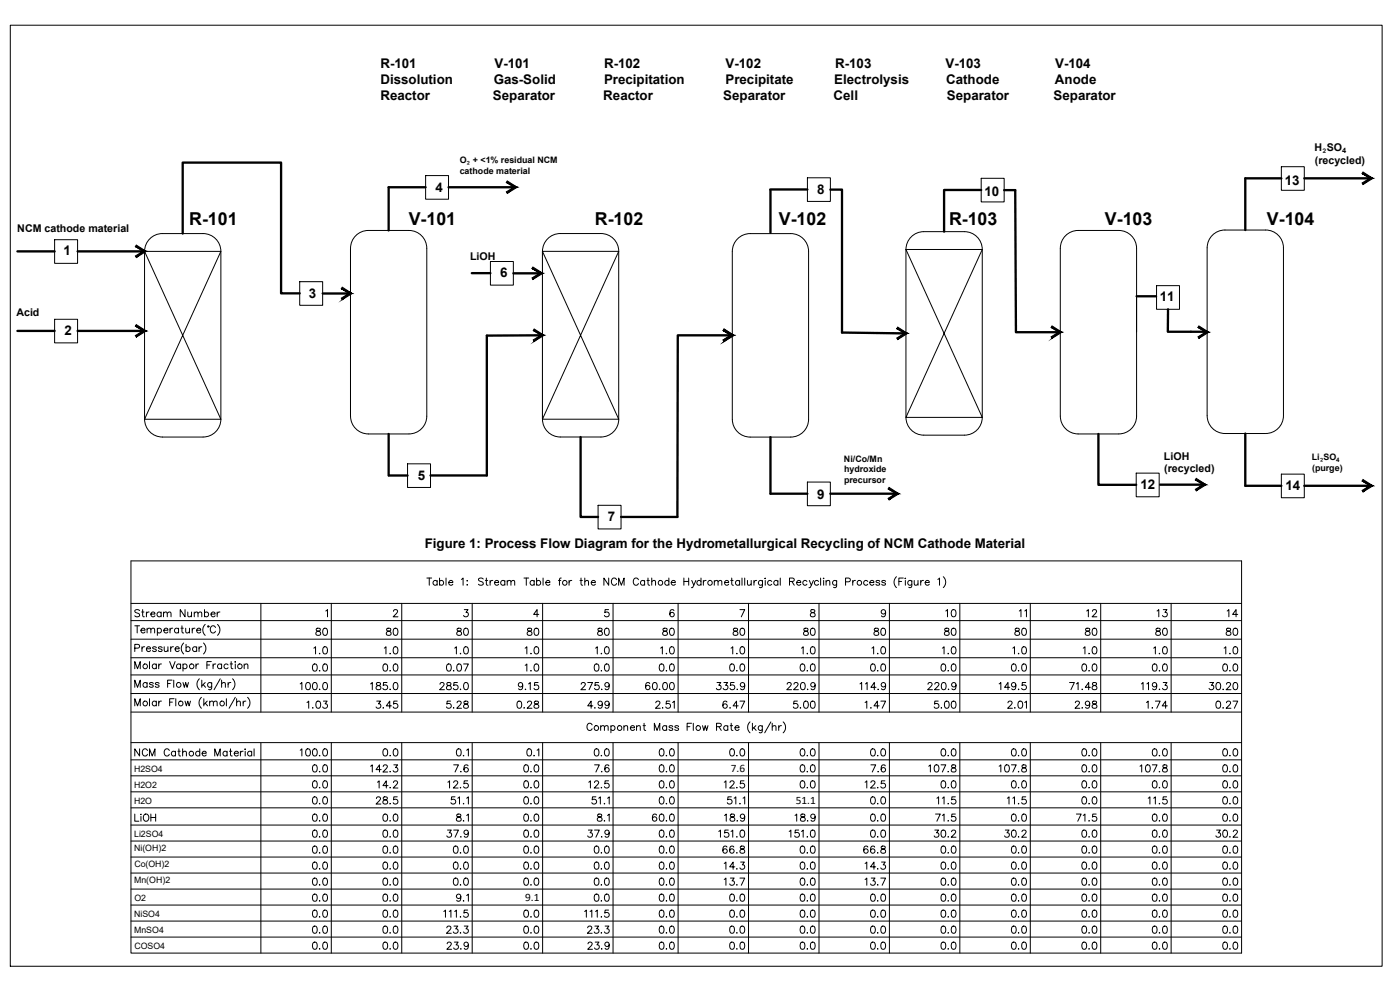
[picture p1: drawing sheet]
<svg xmlns="http://www.w3.org/2000/svg" width="420mm" height="297mm" viewBox="0 0 420 297" stroke-linecap="round" stroke-linejoin="round" font-family="sans-serif">
<!-- layer: 0 -->
<g fill="none" stroke="#000" stroke-width=".3">
<path d="M3.1 7.6h411.7v282.3h-411.7zM127.7 52.7h6.9v7.1h-6.9zM242.3 53.3h6.9v7.1h-6.9zM294.5 53.5h6.9v7.1h-6.9zM384.6 50h6.8v7.1h-6.8zM16.4 71.9h6.9v7.1h-6.9zM43.4 75.4h22.9l-22.9 50.4h22.9zM43.4 75.4v50.4M48.7 70.1h12.2a5.3 5.3 0 0 1 5.4 5.3v50.4M48.7 70.1a5.3 5.3 0 0 0-5.3 5.3M106.8 70.7a5.3 5.3 0 0 1 3.7-1.6h12.2a5.3 5.3 0 0 1 5.4 5.4v50.4a5.4 5.4 0 0 1-5.4 5.3h-12.2a5.4 5.4 0 0 1-5.3-5.3v-50.4a5.3 5.3 0 0 1 1.6-3.8zM147.2 78.5h6.9v7.1h-6.9z"/>
<path d="M162.8 75.4h22.9l-22.9 50.4h22.9zM164.4 71.6a5.3 5.3 0 0 1 3.7-1.5h12.3a5.3 5.3 0 0 1 5.3 5.3v50.4a5.3 5.3 0 0 1-5.3 5.3h-12.3a5.4 5.4 0 0 1-5.3-5.3v-50.4a5.4 5.4 0 0 1 1.6-3.8zM225.1 70.1h12.2a5.3 5.3 0 0 1 5.4 5.3v50.4a5.3 5.3 0 0 1-5.4 5.3h-12.2M225.1 70.1a5.3 5.3 0 0 0-5.3 5.3v50.4a5.4 5.4 0 0 0 5.3 5.3M271.9 74.9h22.9l-22.9 50.3h22.9zM273.5 71.1a5.3 5.3 0 0 1 3.7-1.6h12.2a5.3 5.3 0 0 1 5.4 5.3v50.4a5.3 5.3 0 0 1-5.4 5.4h-12.2a5.3 5.3 0 0 1-5.3-5.4v-50.3a5.4 5.4 0 0 1 1.6-3.8zM319.8 70.7a5.3 5.3 0 0 1 3.8-1.6h12.2a5.3 5.3 0 0 1 5.3 5.4v50.4a5.4 5.4 0 0 1-5.3 5.3h-12.2a5.4 5.4 0 0 1-5.4-5.3v-50.4a5.3 5.3 0 0 1 1.6-3.8zM363.9 70.6a5.3 5.3 0 0 1 3.7-1.6h12.2a5.3 5.3 0 0 1 5.4 5.4v50.3a5.4 5.4 0 0 1-5.4 5.4h-12.2a5.4 5.4 0 0 1-5.3-5.4v-50.4a5.3 5.3 0 0 1 1.6-3.7zM16.4 95.8h6.9v7.1h-6.9zM89.9 84.5h6.9v7.1h-6.9zM252.7 99.8l19.2 .2M347.1 85.7h6.9v7.1h-6.9z"/>
<path d="M43.4 125.8a5.3 5.3 0 0 0 5.3 5.3M66.3 125.8a5.3 5.3 0 0 1-5.4 5.3h-12.2M122.3 139.2h6.9v7.1h-6.9zM179.5 151.6h6.9v7.1h-6.9zM242.3 144.6h6.9v7.1h-6.9zM329.8 145.5h.1M341 142h6.9v7.1h-6.9zM384.6 142.3h6.8v7h-6.8zM39.3 168.3h333.3v117.7h-333.3zM128.1 173.4h1.5M128.8 173.4v2.2M131.2 174.5a.69 .69 0 0 0-1-.1 .69 .69 0 0 0 0 1 .69 .69 0 0 0 1-.1"/>
<path d="M131.2 174.2v1.4M131.9 174.5a.69 .69 0 0 1 1-.1 .69 .69 0 0 1 0 1 .69 .69 0 0 1-1-.1M131.9 173.4v2.2M133.9 173.4v2.2M134.7 174.8h1.2a.69 .69 0 0 0-.7-.6 .69 .69 0 0 0-.7 .7 .69 .69 0 0 0 .7 .7l.7-.3M138.5 173.8l.5-.4v2.2M140.1 174.3h.2zM140.1 175.5h.2zM145 173.7l-.5-.3-.9 .3 .2 .6 1 .4 .2 .3v.3l-.5 .3-.9-.3M145.6 174.2h.8M146 173.4v1.8l.1 .3 .4 .1M147.1 174.2v1.4"/>
<path d="M147.9 174.2a.7 .7 0 0 0-.8 .6M148.4 174.8h1.2a.69 .69 0 0 0-.7-.6 .69 .69 0 0 0-.6 .7 .69 .69 0 0 0 .6 .7l.7-.3M151.5 174.5a.69 .69 0 0 0-1-.1 .69 .69 0 0 0 0 1 .69 .69 0 0 0 1-.1M151.5 174.2v1.4M152.2 174.6l.5-.4 .5 .1 .1 1.3M152.2 174.2v1.4M153.3 174.6l.6-.4 .5 .1 .1 1.3M157.2 173.4h1.5M158 173.4v2.2M160.3 174.5a.69 .69 0 0 0-1-.1 .69 .69 0 0 0 0 1 .69 .69 0 0 0 1-.1M160.3 174.2v1.4M161 174.5a.69 .69 0 0 1 1-.1 .69 .69 0 0 1 0 1 .69 .69 0 0 1-1-.1"/>
<path d="M161 173.4v2.2M163 173.4v2.2M163.8 174.8h1.2a.69 .69 0 0 0-.7-.6 .69 .69 0 0 0-.6 .7 .69 .69 0 0 0 .6 .7l.7-.3M167.6 174.2h.7M168.4 173.4l-.4 .1-.1 .3v1.8M170.8 174.2v1.4M171.6 174.2l-.5 .1-.3 .5M174.1 174.2h.7M174.4 173.4v1.8l.1 .3 .4 .1M175.5 174.6l.5-.4 .5 .1 .1 1.3M175.5 173.4v2.2M177.5 174.8h1.2a.69 .69 0 0 0-.8-.6 .69 .69 0 0 0-.6 .7 .69 .69 0 0 0 .7 .7l.7-.3"/>
<path d="M182.7 173.4v2.2l-1.5-2.2v2.2M185 174a.79 .79 0 0 0-.9-.6 .79 .79 0 0 0-.6 .9v.5a.79 .79 0 0 0 .6 .8 .79 .79 0 0 0 .9-.5M185.7 175.6v-2.2l.8 2.2 .8-2.2v2.2M191.6 174a.79 .79 0 0 0-.9-.6 .79 .79 0 0 0-.6 .9v.5a.79 .79 0 0 0 .6 .8 .79 .79 0 0 0 .9-.5M193.5 174.5a.69 .69 0 0 0-1.1-.1 .69 .69 0 0 0 0 1 .69 .69 0 0 0 1.1-.1M193.5 174.2v1.4M194.2 174.2h.7M194.5 173.4v1.8l.1 .3 .4 .1M195.6 174.6l.5-.4 .5 .1 .1 1.3M195.6 173.4v2.2M200.7 174.5a.69 .69 0 0 0-1-.1 .69 .69 0 0 0 0 1 .69 .69 0 0 0 1-.1M200.7 173.4v2.2"/>
<path d="M201.4 174.8h1.3a.69 .69 0 0 0-.8-.6 .69 .69 0 0 0-.6 .7 .69 .69 0 0 0 .7 .7l.7-.3M205.2 173.4v2.2M205.2 174.5h1.5M206.7 173.4v2.2M207.6 174.2l.6 1.4 .6-1.4M208.2 175.6l-.4 .7h-.3M210.4 174.5a.69 .69 0 0 0-1-.1 .69 .69 0 0 0 0 1 .69 .69 0 0 0 1-.1M210.4 173.4v2.2M211.1 174.2v1.4M211.9 174.2l-.5 .1-.3 .5M214.4 174.6l.5-.4 .5 .1 .1 1.3M214.4 174.2v1.4"/>
<path d="M215.5 174.6l.5-.4 .5 .1 .1 1.3M217.4 174.8h1.3a.69 .69 0 0 0-.8-.6 .69 .69 0 0 0-.6 .7 .69 .69 0 0 0 .7 .7l.7-.3M219.3 174.2h.7M219.6 173.4v1.8l.1 .3 .4 .1M222 174.5a.69 .69 0 0 0-1.1-.1 .69 .69 0 0 0 0 1 .69 .69 0 0 0 1.1-.1M222 174.2v1.4M222.7 173.4v2.2M223.5 173.4v2.2M224.3 174.2l.1 1.3 .5 .1 .5-.4M225.4 174.2v1.4M226.3 174.2v1.4M227.1 174.2l-.5 .1-.3 .5"/>
<path d="M228.8 174.2l-.1 1.9-.3 .2-.5-.1M228.8 174.5a.69 .69 0 0 0-1-.1 .69 .69 0 0 0 0 1 .69 .69 0 0 0 1-.1M229.7 173.4v.2zM229.7 174.2v1.4M231.6 174.5a.69 .69 0 0 0-1-.1 .69 .69 0 0 0 0 1 .69 .69 0 0 0 1-.1M233.4 174.5a.69 .69 0 0 0-1-.1 .69 .69 0 0 0 0 1 .69 .69 0 0 0 1-.1M233.4 174.2v1.4M234.2 173.4v2.2M236.9 174.5l1.3-.1 .2-.4-.1-.4-1.4-.2v2.2M237.7 174.5l.7 1.1M239.1 174.8h1.2a.69 .69 0 0 0-.7-.6 .69 .69 0 0 0-.6 .7 .69 .69 0 0 0 .6 .7l.7-.3M242.2 174.5a.69 .69 0 0 0-1-.1 .69 .69 0 0 0 0 1 .69 .69 0 0 0 1-.1"/>
<path d="M242.9 174.2l.6 1.4 .6-1.4M243.5 175.6l-.3 .6-.4 .1M245.7 174.5a.69 .69 0 0 0-1.1-.1 .69 .69 0 0 0 0 1 .69 .69 0 0 0 1.1-.1M246.3 173.4v2.2M247.2 173.4v.2zM247.2 174.2v1.4M247.9 174.6l.5-.4 .5 .1 .1 1.3M247.9 174.2v1.4M251.1 174.2l-.1 1.9-.3 .2-.5-.1M251.1 174.5a.69 .69 0 0 0-1-.1 .69 .69 0 0 0 0 1 .69 .69 0 0 0 1-.1M253.8 174.6l1.2-.1 .2-.3-.1-.6-1.3-.2v2.2M255.9 174.2v1.4"/>
<path d="M256.7 174.2l-.5 .1-.3 .5M260.4 174.5a.69 .69 0 0 0-1-.1 .69 .69 0 0 0 0 1 .69 .69 0 0 0 1-.1M261 174.8h1.3a.69 .69 0 0 0-.8-.6 .69 .69 0 0 0-.6 .7 .69 .69 0 0 0 .7 .7l.7-.3M264 174.5a.64 .64 0 0 0-1.1 0l1 .5 .1 .3a.64 .64 0 0 1-1.1 0M265.8 174.5l-.5-.3-.7 .3 1.1 .5v.5l-.7 .1-.4-.3M269 173a2.21 2.21 0 0 0 0 3.3M269.8 174.5h.8M271.1 173.4h-1.3v2.2M271.7 173.4v.2zM271.7 174.2v1.4M273.7 174.2l-.1 1.9-.3 .2-.6-.1M273.7 174.5a.69 .69 0 0 0-1.1-.1 .69 .69 0 0 0 0 1 .69 .69 0 0 0 1.1-.1"/>
<path d="M274.4 174.2l.1 1.3 .5 .1 .5-.4M275.5 174.2v1.4M276.3 174.2v1.4M277.1 174.2a.7 .7 0 0 0-.8 .6M277.7 174.8h1.2a.69 .69 0 0 0-.8-.6 .69 .69 0 0 0-.6 .7 .69 .69 0 0 0 .7 .7l.7-.3M281.5 173.8l.5-.4v2.2M283.1 173a2.21 2.21 0 0 1 0 3.3M39.3 181h333.3M39.3 186.2h333.3M39.3 191.8h333.3M39.3 197.4h333.3M40.4 194.5l1.3-.1 .2-.3-.1-.6-1.4-.2v2.2"/>
<path d="M41.2 187.8v2.1M42.3 189.1h1.2a.69 .69 0 0 0-.7-.6 .69 .69 0 0 0-.6 .7 .69 .69 0 0 0 .6 .7l.7-.3M42.6 194.1v1.4M43.4 194.1l-.5 .1-.3 .5M43.9 194.7h1.3a.69 .69 0 0 0-.8-.6 .69 .69 0 0 0-.6 .7 .69 .69 0 0 0 .6 .7l.8-.3M44.1 188.9l.6-.4 .5 .1 .1 1.3M44.1 188.5v1.4M44.9 198.5v2.1M45.3 188.9l.5-.4 .5 .1 .1 1.3M46.9 194.4l-.4-.3-.6 .1v.4l.9 .3 .1 .3-.4 .3-.7-.3M46.9 199.5a.68 .68 0 0 0-1-.1 .68 .68 0 0 0 0 1 .68 .68 0 0 0 1-.1M46.9 199.2v1.4"/>
<path d="M47.2 188.8a.68 .68 0 0 1 1-.1 .68 .68 0 0 1 0 1 .68 .68 0 0 1-1-.1M47.2 188.5v2.1M47.6 199.2v1.4M48.5 199.2a.68 .68 0 0 0-.9 .6M48.7 194.4l-.5-.3-.6 .1v.4l1 .3 .1 .3-.5 .3-.7-.3M49.2 189.1h1.2a.69 .69 0 0 0-.8-.6 .69 .69 0 0 0-.6 .7 .69 .69 0 0 0 .7 .7l.7-.3M49.3 194.1l.1 1.3 .5 .1 .5-.4M50.4 194.1v1.4M50.9 198.5l.8 2.1 .9-2.1M51 188.5v1.4M51.2 194.1v1.4M51.8 188.5a.68 .68 0 0 0-.8 .6"/>
<path d="M52 194.1a.7 .7 0 0 0-.8 .6M52.6 194.7h1.2a.69 .69 0 0 0-.8-.6 .69 .69 0 0 0-.6 .7 .69 .69 0 0 0 .7 .7l.7-.3M53.6 188.8a.68 .68 0 0 0-1-.1 .68 .68 0 0 0 0 1 .68 .68 0 0 0 1-.1M53.6 188.5v1.4M54.2 199.5a.68 .68 0 0 0-1-.1 .68 .68 0 0 0 0 1 .68 .68 0 0 0 1-.1M54.2 199.2v1.4M54.3 188.5h.7M54.6 187.8v1.7l.1 .3 .4 .1M54.9 199.5a.68 .68 0 0 1 1-.1 .68 .68 0 0 1 0 1 .68 .68 0 0 1-1-.1M54.9 199.2v2.2M55.1 192.9a2.22 2.22 0 0 0 0 3.3M55.7 188.5l.1 1.3 .6 .1 .5-.4"/>
<path d="M55.8 194.4a.69 .69 0 0 1 1-.1 .69 .69 0 0 1 0 1 .69 .69 0 0 1-1-.1M55.8 193.3v2.2M56.9 188.5v1.4M57.7 188.5v1.4M58.5 188.5a.68 .68 0 0 0-.8 .6M58.8 199.2v1.4M59 189.1h1.3a.69 .69 0 0 0-.8-.6 .69 .69 0 0 0-.6 .7 .69 .69 0 0 0 .6 .7l.8-.3M59 194.4a.69 .69 0 0 0-1-.1 .69 .69 0 0 0 0 1 .69 .69 0 0 0 1-.1M59 194.1v1.4M59.6 199.2a.68 .68 0 0 0-.8 .6M59.7 194.1v1.4M60.6 194.1l-.6 .1-.3 .5"/>
<path d="M61.1 192.9a2.22 2.22 0 0 1 0 3.3M61.6 187.4a2.21 2.21 0 0 0 0 3.2M62.1 199.5h.8M63.4 198.5h-1.3v2.1M63.9 199.2v1.4M64.7 188.3a.8 .8 0 0 0-.9-.5 .8 .8 0 0 0-.7 .8v.5a.8 .8 0 0 0 .7 .8 .8 .8 0 0 0 .9-.5M64.8 199.2a.68 .68 0 0 0-.9 .6M65.3 187.4a2.21 2.21 0 0 1 0 3.2M66.5 199.5a.68 .68 0 0 0-1-.1 .68 .68 0 0 0 0 1 .68 .68 0 0 0 1-.1M66.5 199.2v1.4M68.5 199.5a.68 .68 0 0 0-1.1-.1 .68 .68 0 0 0 0 1 .68 .68 0 0 0 1.1-.1M69.1 199.2h.7"/>
<path d="M69.4 198.5v1.7l.1 .4h.4M70.6 198.5v.2zM70.6 199.2v1.4M73.3 199.6l.5-.4 .5 .1 .1 1.3M73.3 199.2v1.4M78.3 181v32.7M97.8 183.3l.5-.4v2.2M99.4 181v32.7M118.1 183.4l.4-.5h.4l.4 .4-.3 .7-1 1.1h1.4M120.6 181v32.7M139.3 182.9h1.2l-.7 .8a.72 .72 0 0 1 .6 1.2 .72 .72 0 0 1-1.3-.2M141.7 181v32.7"/>
<path d="M161.7 184.3h-1.5l1-1.4v2.2M162.8 181v32.7M182.6 182.9h-1l-.1 .9a.76 .76 0 0 1 1.2 0 .76 .76 0 0 1-.2 1.2 .76 .76 0 0 1-1.1-.3M184 181v32.7M202.3 183.2l-.1-.2a.68 .68 0 0 0-1.1 .3 1.26 1.26 0 0 0 .5 1.8 .67 .67 0 0 0 .8-.6 .67 .67 0 0 0-.7-.8 .67 .67 0 0 0-.7 .6M203.5 181v32.7M222.1 182.9h1.4l-1 2.2M224.6 181v32.7M243.4 183v.6l.6 .2a.62 .62 0 0 1 .6 .6 .62 .62 0 0 1-.5 .7l-.7-.1-.2-.3a1.07 1.07 0 0 1 1.2-1.1l.1-.4a.81 .81 0 0 0-1.1-.2zM245.8 181v32.7M265.8 183.6a.67 .67 0 0 1-.9 .6 .67 .67 0 0 1-.3-1 .67 .67 0 0 1 1.1 0l.1 .4a1.02 1.02 0 0 1-.8 1.5l-.4-.3M266.9 181v32.7"/>
<path d="M288.1 181v32.7M309.2 181v32.7M330.3 181v32.7M351.5 181v32.7M39.3 202.5h333.3M39.3 208.1h333.3M39.3 213.7h333.3M40.4 200.6v-2.1l.9 2.1 .8-2.1v2.1M40.4 206.2v-2.1l.9 2.1 .8-2.1v2.1M40.4 211.8v-2.2l.9 2.2 .8-2.2v2.2M44.1 205.1a.69 .69 0 0 0-1-.1 .69 .69 0 0 0 0 1 .69 .69 0 0 0 1-.1M44.1 204.8v1.4"/>
<path d="M44.9 209.6v2.2M46 205.1l-.4-.3-.6 .1v.4l.9 .3 .1 .3-.4 .3-.7-.3M46.9 210.7a.68 .68 0 0 0-1-.1 .68 .68 0 0 0 0 1 .68 .68 0 0 0 1-.1M46.9 210.4v1.4M47.6 210.4v1.4M47.7 205.1l-.4-.3-.6 .1v.4l.9 .3 .1 .3-.4 .3-.7-.3M48.5 210.4a.68 .68 0 0 0-.9 .6M50.3 205.1h.8M50.9 210.7h.8M51.6 204.1h-1.3v2.1M52.1 204.1v2.1M52.2 209.6h-1.3v2.2"/>
<path d="M52.8 209.6v2.2M54.9 204.8l.4 1.4 .4-1.4 .4 1.4 .5-1.4M55.5 210.4l.4 1.4 .5-1.4 .4 1.4 .4-1.4M59.8 203.7a2.21 2.21 0 0 0 0 3.2M60.5 209.2a2.21 2.21 0 0 0 0 3.3M60.6 204.1v2.1M61 205.4l.7 .8M61.2 209.6v2.2M61.6 204.8l-1 1M61.6 211l.7 .8M62.2 210.4l-1 1M62.9 210.8l.5-.4 .5 .1 .1 1.3"/>
<path d="M62.9 210.4v1.4M63.5 204.8l-.1 1.9-.3 .2-.5-.1M63.5 205.1a.69 .69 0 0 0-1-.1 .69 .69 0 0 0 0 1 .69 .69 0 0 0 1-.1M64 210.8l.6-.4 .5 .1 .1 1.3M66.1 203.7l-1.8 3.2M66.5 205.2l.5-.4 .5 .1 .1 1.3M66.5 204.1v2.1M67.9 209.6v2.2M68.5 204.8v1.4M69.3 204.8a.7 .7 0 0 0-.8 .6M69.8 203.7a2.21 2.21 0 0 1 0 3.2M70.6 209.2l-1.8 3.3"/>
<path d="M71 210.8l.5-.4 .5 .1 .1 1.3M71 209.6v2.2M73 210.4v1.4M73.8 210.4a.68 .68 0 0 0-.8 .6M74.3 209.2a2.23 2.23 0 0 1 0 3.3M177.7 217.5a.79 .79 0 0 0-.9-.5 .79 .79 0 0 0-.6 .8v.5a.79 .79 0 0 0 .6 .9 .79 .79 0 0 0 .9-.6M180.3 218.1l.5-.4 .5 .1 .1 1.4M180.3 217.7v1.5M181.4 218.1l.5-.4 .5 .1 .1 1.4M183.3 218a.68 .68 0 0 1 1.1-.1 .68 .68 0 0 1 0 1 .68 .68 0 0 1-1.1-.1M183.3 217.7v2.2M187.2 218.1l.6-.4 .5 .1 .1 1.4"/>
<path d="M187.2 217.7v1.5M189.2 218.3h1.2a.69 .69 0 0 0-.7-.5 .69 .69 0 0 0-.6 .7 .69 .69 0 0 0 .6 .7l.7-.4M191 218.1l.5-.4 .6 .1 .1 1.4M191 217.7v1.5M193 217.7h.7M193.3 217v1.8l.1 .3 .4 .1M196.4 219.2v-2.2l.8 2.2 .8-2.2v2.2M200.1 218a.69 .69 0 0 0-1.1-.1 .69 .69 0 0 0 0 1.1 .69 .69 0 0 0 1.1-.2M200.1 217.7v1.5M201.9 218l-.4-.3-.6 .1v.4l.9 .3 .1 .3-.4 .4-.6-.1-.1-.3M203.7 218l-.5-.3-.6 .1v.4l.9 .3 .2 .3-.5 .4-.6-.1-.1-.3M206.2 218h.8"/>
<path d="M207.5 217h-1.3v2.2M208.1 217v2.2M210.8 217.7l.4 1.5 .5-1.5 .4 1.5 .4-1.5M215 218l1.3-.1 .2-.3-.1-.4-1.4-.2v2.2M215.8 218l.7 1.2M218.4 218a.68 .68 0 0 0-1-.1 .68 .68 0 0 0 0 1 .68 .68 0 0 0 1-.1M218.4 217.7v1.5M219.1 217.7h.8M219.4 217v1.8l.2 .3 .4 .1M220.6 218.3h1.2a.69 .69 0 0 0-.7-.5 .69 .69 0 0 0-.7 .7 .69 .69 0 0 0 .7 .7l.7-.4M225.1 216.6a2.23 2.23 0 0 0 0 3.3M225.8 217v2.2"/>
<path d="M226.2 218.3l.7 .9M226.8 217.7l-1 1.1M228.8 217.7l-.1 2-.3 .2-.5-.1M228.8 218a.68 .68 0 0 0-1-.1 .68 .68 0 0 0 0 1 .68 .68 0 0 0 1-.1M231.4 216.6l-1.9 3.3M231.8 218.1l.5-.4 .5 .1 .1 1.4M231.8 217v2.2M233.7 217.7v1.5M234.5 217.7a.69 .69 0 0 0-.8 .6M235 216.6a2.21 2.21 0 0 1 0 3.3M39.3 222.8h333.3M39.3 228h333.3"/>
<path d="M39.3 232.8h333.3M39.3 237.6h333.3M78.3 222.8v63.2M99.4 222.8v63.2M120.6 222.8v63.2M136.6 239.1h-1.1l-.1 .9a.76 .76 0 0 1 1.2 0 .76 .76 0 0 1-.2 1.1 .76 .76 0 0 1-1.1-.3M137.3 224.8a.69 .69 0 0 1 1 .3l.1 .5a.92 .92 0 0 1-.8 1.2 1.37 1.37 0 0 1-.3-2zM137.4 239.5l.5-.4v2.1M139.1 226.6l.1 .1M140 225.1l.6-.4v2.1M140 239.5l.6-.4v2.1M141.7 222.8v63.2"/>
<path d="M158.4 224.8a.7 .7 0 0 1 1 .3l.1 .5a.96 .96 0 0 1-.6 1.2h-.2a1.37 1.37 0 0 1-.3-2zM160.3 226.6l.1 .1M161.2 225.1l.5-.4v2.1M162.8 222.8v63.2M178.8 239.1h-1l-.1 .9a.76 .76 0 0 1 1.2 0 .76 .76 0 0 1-.2 1.1 .76 .76 0 0 1-1.1-.3M179.7 239.5l.5-.4v2.1M182.3 239.5l.5-.4v2.1M184 222.8v63.2M203.5 222.8v63.2M219.5 239.1h-1l-.1 .9a.76 .76 0 0 1 1.1 0 .76 .76 0 0 1-.1 1.1 .76 .76 0 0 1-1.1-.3M220.3 239.5l.5-.4v2.1M223 239.5l.5-.4v2.1"/>
<path d="M224.6 222.8v63.2M245.8 222.8v63.2M266.9 222.8v63.2M288.1 222.8v63.2M309.2 222.8v63.2M330.3 222.8v63.2M351.5 222.8v63.2M39.3 242.4h333.3M39.3 247.6h333.3M39.3 252.3h333.3M39.3 257.2h333.3M137.2 244.4v.6l.6 .2a.62 .62 0 0 1 .6 .5 .62 .62 0 0 1-.5 .7l-.7-.1-.2-.3a1.07 1.07 0 0 1 1.2-1l.1-.4a.8 .8 0 0 0-1.1-.2z"/>
<path d="M139.1 241l.1 .1M140 244.7l.6-.5v2.2M179.5 244.4v.6l.6 .2a.62 .62 0 0 1 .6 .5 .62 .62 0 0 1-.5 .7l-.7-.1-.3-.3a1.07 1.07 0 0 1 1.3-1l.1-.4a.81 .81 0 0 0-1.1-.2zM181.4 241l.1 .1M182.3 244.7l.5-.5v2.2M215.7 249.5l.5-.4v2.1M218.6 249.1h-1l-.2 .9a.76 .76 0 0 1 1.2-.1 .76 .76 0 0 1-.1 1.2 .76 .76 0 0 1-1.2-.3M219.4 249.5l.5-.4v2.1M221.1 251l.1 .1M222.1 241l.1 .1M222.4 249.1a.7 .7 0 0 1 1 .4l.1 .5a.93 .93 0 0 1-.8 1.2 1.36 1.36 0 0 1-.3-2.1zM236.8 249.5l.6-.4v2.1"/>
<path d="M239.7 249.1h-1l-.1 .9a.76 .76 0 0 1 1.1 0 .76 .76 0 0 1-.1 1.1 .76 .76 0 0 1-1.1-.3M240.5 249.5l.5-.4v2.1M242.3 251l.1 .1M243.5 249.1a.72 .72 0 0 1 1 .4l.1 .5a.92 .92 0 0 1-.8 1.2 1.38 1.38 0 0 1-.3-2.1zM39.3 262h333.3M39.3 266.8h333.3M39.3 271.6h333.3M39.3 276.4h333.3M133.2 273.5l.5-.4v2.1M134.8 273.5l.5-.4v2.1M136.5 273.5l.5-.4v2.1M138.2 275l.1 .1"/>
<path d="M138.3 269a.67 .67 0 0 1-.9 .5 .67 .67 0 0 1-.3-1 .67 .67 0 0 1 1.1 .1l.1 .4a1 1 0 0 1-.8 1.4l-.4-.3M139.1 270.2l.1 .1M140 268.7l.6-.4v2.1M140.4 273.1h-1.1l-.1 .9a.76 .76 0 0 1 1.2 0 .76 .76 0 0 1-.2 1.1 .76 .76 0 0 1-1.1-.3M175.5 273.5l.5-.4v2.1M177.1 273.5l.5-.4v2.1M178.7 273.5l.5-.4v2.1M180.5 275l.1 .1M182.6 273.1h-1l-.1 .9a.76 .76 0 0 1 1.2 0 .76 .76 0 0 1-.2 1.1 .76 .76 0 0 1-1.1-.3M39.3 281.2h333.3"/>
<circle cx="169.5" cy="174.9" r=".71"/>
<circle cx="198.2" cy="174.9" r=".71"/>
<circle cx="213.1" cy="174.9" r=".71"/>
<circle cx="257.9" cy="174.9" r=".71"/>
<circle cx="43.6" cy="199.9" r=".71"/>
<circle cx="57.5" cy="199.9" r=".71"/>
<circle cx="62.5" cy="188" r=".21"/>
<circle cx="72" cy="199.9" r=".71"/>
<circle cx="43.6" cy="211.1" r=".71"/>
<circle cx="53.6" cy="205.5" r=".71"/>
<circle cx="54.3" cy="211.1" r=".71"/>
<circle cx="66.7" cy="211.1" r=".71"/>
<circle cx="179" cy="218.4" r=".71"/>
<circle cx="186" cy="218.4" r=".71"/>
<circle cx="209.5" cy="218.4" r=".71"/>
</g>
<g fill="none" stroke="#000" stroke-width=".7">
<path d="M127.7 56.2h-11.1v12.9M134.6 56.2h20.1M231.1 56.9h11.2M231.2 57.1v12.7M249.2 56.9h3.5v42.9l19.2 .2M294.5 57h-11.2v12.5M301.4 57h3.3l.2 42.7h13.3M384.6 53.5h-10.9v15.5M391.4 53.5h20.1M5.2 75.4h11.2M23.3 75.4h20.1M54.8 70.1v-21.3h29.6v39.2h5.5"/>
<path d="M5.2 99.3h11.2M23.3 99.3h20.1M96.8 88.1h8.4M141.6 82h5.6M154.1 82h8.3M341.1 88.9h5.9M350.5 92.8v6.7h11.8M162.8 100.6l-16.7 .1v42h-16.9M219.8 100.6h-16.4l-.1 54.5h-16.9M116.6 130.2v12.5M174.2 131.1v24h5.3M231.2 131.1v17h11.1"/>
<path d="M329.6 130.2v15.3h11.4M373.7 130.1v15.7h10.9M116.7 142.7h5.6M249.2 148.1h20.1M348.2 145.4h13.3M391.4 145.8h20.1"/>
</g>
<g fill="#000" stroke="#000" stroke-width=".3">
<path d="M152.2 54.3l-.3 .4 3.3 1.5zM151.9 54.7l3.3 1.5h-1zM152.2 58l3-1.8h-1zM152 57.6l2.2-1.4-2 1.8z"/>
<path d="M409.1 51.6l-.3 .5 3.2 1.4zM408.8 52.1l3.2 1.4h-1zM409.1 55.4l2.9-1.9h-1zM408.8 54.9l2.2-1.4-1.9 1.9z"/>
<path d="M40.9 73.5l-.3 .5 3.3 1.4zM40.6 74l3.3 1.4h-1zM40.9 77.3l3-1.9h-1zM40.6 76.8l2.3-1.4-2 1.9z"/>
<path d="M40.9 97.4l-.3 .4 3.3 1.5zM40.6 97.8l3.3 1.5h-1zM40.9 101.1l3-1.8h-1zM40.6 100.7l2.3-1.4-2 1.8z"/>
<path d="M102.7 86.2l-.3 .4 3.3 1.5zM102.4 86.6l3.3 1.5h-1zM102.7 89.9l3-1.8h-1zM102.4 89.5l2.3-1.4-2 1.8z"/>
<path d="M159.9 80.1l-.3 .5 3.3 1.4zM159.6 80.6l3.3 1.4h-1zM159.9 83.8l3-1.8h-1zM159.7 83.4l2.2-1.4-2 1.8z"/>
<path d="M160.3 98.7l-.3 .5 3.3 1.4zM160 99.2l3.3 1.4h-1zM160.3 102.4l3-1.8h-1zM160 102l2.3-1.4-2 1.8z"/>
<path d="M217.3 98.7l-.3 .5 3.3 1.4zM217 99.2l3.3 1.4h-1zM217.3 102.5l3-1.9h-1zM217 102l2.3-1.4-2 1.9z"/>
<path d="M217.3 98.7l-.3 .5 3.3 1.4zM217 99.2l3.3 1.4h-1zM217.3 102.5l3-1.9h-1zM217 102l2.3-1.4-2 1.9z"/>
<path d="M269.4 98.1l-.3 .5 3.3 1.4zM269.1 98.6l3.3 1.4h-1zM269.4 101.9l3-1.9h-1zM269.1 101.4l2.3-1.4-2 1.9z"/>
<path d="M315.7 97.8l-.3 .4 3.3 1.5zM315.4 98.2l3.3 1.5h-1zM315.7 101.5l3-1.8h-1zM315.4 101.1l2.3-1.4-2 1.8z"/>
<path d="M359.8 97.8l-.3 .4 3.3 1.5zM359.5 98.2l3.3 1.5h-1zM359.8 101.5l3-1.8h-1zM359.5 101.1l2.3-1.4-2 1.8z"/>
<path d="M266.8 146.2l-.3 .5 3.3 1.4zM266.5 146.7l3.3 1.4h-1zM266.8 150l3-1.9h-1zM266.5 149.5l2.3-1.4-2 1.9z"/>
<path d="M359 143.5l-.3 .5 3.3 1.4zM358.7 144l3.3 1.4h-1zM359 147.3l3-1.9h-1zM358.7 146.8l2.3-1.4-2 1.9z"/>
<path d="M409.1 143.9l-.3 .4 3.2 1.5zM408.8 144.3l3.2 1.5h-1zM409.1 147.6l2.9-1.8h-1zM408.8 147.1l2.2-1.3-1.9 1.8z"/>
</g>
<g font-size="5.7">
<text x="92.4" y="252.6">0.0</text>
<text x="113.6" y="252.6">0.0</text>
<text x="133" y="252.6">37.9</text>
<text x="155.9" y="252.6">0.0</text>
<text x="175" y="252.6">37.9</text>
<text x="196.5" y="252.6">0.0</text>
<text x="260" y="252.6">0.0</text>
<text x="279" y="252.6">30.2</text>
<text x="300.2" y="252.6">30.2</text>
<text x="323.5" y="252.6">0.0</text>
<text x="344.7" y="252.6">0.0</text>
<text x="363.7" y="252.6">30.2</text>
</g>
<g font-size="5.3">
<text x="56.8" y="67.4">R-101</text>
<text x="122.7" y="67.4">V-101</text>
<text x="178.5" y="67.4">R-102</text>
<text x="233.7" y="67.4">V-102</text>
<text x="284.8" y="67.4">R-103</text>
<text x="331.6" y="67.4">V-103</text>
<text x="380.2" y="67.4">V-104</text>
<text x="39.2" y="186.3">Stream Number</text>
<text x="93.5" y="191.9">80</text>
<text x="114.7" y="191.9">80</text>
<text x="135.8" y="191.9">80</text>
<text x="157" y="191.9">80</text>
<text x="178.2" y="191.9">80</text>
<text x="197.6" y="191.9">80</text>
<text x="218.7" y="191.9">80</text>
<text x="239.9" y="191.9">80</text>
<text x="261.1" y="191.9">80</text>
<text x="282.2" y="191.9">80</text>
<text x="282.6" y="186.3">10</text>
<text x="303.4" y="191.9">80</text>
<text x="304.8" y="186.3">11</text>
<text x="324.6" y="191.9">80</text>
<text x="324.9" y="186.3">12</text>
<text x="345.7" y="191.9">80</text>
<text x="346.1" y="186.3">13</text>
<text x="366.9" y="186.3">14</text>
<text x="366.9" y="191.9">80</text>
<text x="92.8" y="197.6">1.0</text>
<text x="113.9" y="197.6">1.0</text>
<text x="135.1" y="197.6">1.0</text>
<text x="156.3" y="197.6">1.0</text>
<text x="177.4" y="197.6">1.0</text>
<text x="196.8" y="197.6">1.0</text>
<text x="218" y="197.6">1.0</text>
<text x="239.2" y="197.6">1.0</text>
<text x="260.3" y="197.6">1.0</text>
<text x="281.5" y="197.6">1.0</text>
<text x="302.7" y="197.6">1.0</text>
<text x="323.8" y="197.6">1.0</text>
<text x="345" y="197.6">1.0</text>
<text x="366.2" y="197.6">1.0</text>
<text x="92.4" y="202.5">0.0</text>
<text x="113.6" y="202.5">0.0</text>
<text x="132.6" y="202.5">0.07</text>
<text x="156.3" y="202.5">1.0</text>
<text x="177.1" y="202.5">0.0</text>
<text x="196.5" y="202.5">0.0</text>
<text x="217.7" y="202.5">0.0</text>
<text x="238.8" y="202.5">0.0</text>
<text x="260" y="202.5">0.0</text>
<text x="281.2" y="202.5">0.0</text>
<text x="302.3" y="202.5">0.0</text>
<text x="323.5" y="202.5">0.0</text>
<text x="344.7" y="202.5">0.0</text>
<text x="365.8" y="202.5">0.0</text>
<text x="88.9" y="208.1">100.0</text>
<text x="110.1" y="208.1">185.0</text>
<text x="130.9" y="208.1">285.0</text>
<text x="154.2" y="208.1">9.15</text>
<text x="173.2" y="208.1">275.9</text>
<text x="192.6" y="208.1">60.00</text>
<text x="213.8" y="208.1">335.9</text>
<text x="234.9" y="208.1">220.9</text>
<text x="256.8" y="208.1">114.9</text>
<text x="277.3" y="208.1">220.9</text>
<text x="298.4" y="208.1">149.5</text>
<text x="319.6" y="208.1">71.48</text>
<text x="341.1" y="208.1">119.3</text>
<text x="361.6" y="208.1">30.20</text>
<text x="91" y="213.8">1.03</text>
<text x="111.5" y="213.8">3.45</text>
<text x="132.6" y="213.8">5.28</text>
<text x="153.8" y="213.8">0.28</text>
<text x="175" y="213.8">4.99</text>
<text x="195.4" y="213.8">2.51</text>
<text x="215.5" y="213.8">6.47</text>
<text x="236.7" y="213.8">5.00</text>
<text x="258.2" y="213.8">1.47</text>
<text x="279" y="213.8">5.00</text>
<text x="301.3" y="213.8">2.01</text>
<text x="321.4" y="213.8">2.98</text>
<text x="342.9" y="213.8">1.74</text>
<text x="363.7" y="213.8">0.27</text>
<text x="39.2" y="227.9">NCM Cathode Material</text>
<text x="88.9" y="227.9">100.0</text>
<text x="113.6" y="227.9">0.0</text>
<text x="177.1" y="227.9">0.0</text>
<text x="196.5" y="227.9">0.0</text>
<text x="217.7" y="227.9">0.0</text>
<text x="238.8" y="227.9">0.0</text>
<text x="260" y="227.9">0.0</text>
<text x="281.2" y="227.9">0.0</text>
<text x="302.3" y="227.9">0.0</text>
<text x="323.5" y="227.9">0.0</text>
<text x="344.7" y="227.9">0.0</text>
<text x="365.8" y="227.9">0.0</text>
<text x="92.4" y="232.8">0.0</text>
<text x="110.1" y="232.8">142.3</text>
<text x="134.8" y="232.8">7.6</text>
<text x="155.9" y="232.8">0.0</text>
<text x="177.1" y="232.8">7.6</text>
<text x="196.5" y="232.8">0.0</text>
<text x="238.8" y="232.8">0.0</text>
<text x="260" y="232.8">7.6</text>
<text x="277.6" y="232.8">107.8</text>
<text x="298.4" y="232.8">107.8</text>
<text x="323.5" y="232.8">0.0</text>
<text x="340.8" y="232.8">107.8</text>
<text x="365.8" y="232.8">0.0</text>
<text x="92.4" y="237.8">0.0</text>
<text x="112.2" y="237.8">14.2</text>
<text x="133.3" y="237.8">12.5</text>
<text x="155.9" y="237.8">0.0</text>
<text x="175.3" y="237.8">12.5</text>
<text x="196.5" y="237.8">0.0</text>
<text x="216.3" y="237.8">12.5</text>
<text x="238.8" y="237.8">0.0</text>
<text x="258.2" y="237.8">12.5</text>
<text x="281.2" y="237.8">0.0</text>
<text x="302.3" y="237.8">0.0</text>
<text x="323.5" y="237.8">0.0</text>
<text x="344.7" y="237.8">0.0</text>
<text x="365.8" y="237.8">0.0</text>
<text x="92.4" y="242.4">0.0</text>
<text x="111.5" y="242.4">28.5</text>
<text x="155.9" y="242.4">0.0</text>
<text x="196.5" y="242.4">0.0</text>
<text x="260" y="242.4">0.0</text>
<text x="280.1" y="242.4">11.5</text>
<text x="300.9" y="242.4">11.5</text>
<text x="323.5" y="242.4">0.0</text>
<text x="343.3" y="242.4">11.5</text>
<text x="365.8" y="242.4">0.0</text>
<text x="39.2" y="247.6">LiOH</text>
<text x="92.4" y="247.6">0.0</text>
<text x="113.6" y="247.6">0.0</text>
<text x="155.9" y="247.6">0.0</text>
<text x="194.7" y="247.6">60.0</text>
<text x="216.3" y="247.6">18.9</text>
<text x="237.4" y="247.6">18.9</text>
<text x="260" y="247.6">0.0</text>
<text x="279.4" y="247.6">71.5</text>
<text x="302.3" y="247.6">0.0</text>
<text x="321.7" y="247.6">71.5</text>
<text x="344.7" y="247.6">0.0</text>
<text x="365.8" y="247.6">0.0</text>
<text x="92.4" y="257.2">0.0</text>
<text x="113.6" y="257.2">0.0</text>
<text x="134.8" y="257.2">0.0</text>
<text x="155.9" y="257.2">0.0</text>
<text x="177.1" y="257.2">0.0</text>
<text x="196.5" y="257.2">0.0</text>
<text x="215.5" y="257.2">66.8</text>
<text x="238.8" y="257.2">0.0</text>
<text x="257.9" y="257.2">66.8</text>
<text x="281.2" y="257.2">0.0</text>
<text x="302.3" y="257.2">0.0</text>
<text x="323.5" y="257.2">0.0</text>
<text x="344.7" y="257.2">0.0</text>
<text x="365.8" y="257.2">0.0</text>
<text x="92.4" y="262.1">0.0</text>
<text x="113.6" y="262.1">0.0</text>
<text x="134.8" y="262.1">0.0</text>
<text x="155.9" y="262.1">0.0</text>
<text x="177.1" y="262.1">0.0</text>
<text x="196.5" y="262.1">0.0</text>
<text x="216.3" y="262.1">14.3</text>
<text x="238.8" y="262.1">0.0</text>
<text x="258.2" y="262.1">14.3</text>
<text x="281.2" y="262.1">0.0</text>
<text x="302.3" y="262.1">0.0</text>
<text x="323.5" y="262.1">0.0</text>
<text x="344.7" y="262.1">0.0</text>
<text x="365.8" y="262.1">0.0</text>
<text x="92.4" y="266.7">0.0</text>
<text x="113.6" y="266.7">0.0</text>
<text x="134.8" y="266.7">0.0</text>
<text x="155.9" y="266.7">0.0</text>
<text x="177.1" y="266.7">0.0</text>
<text x="196.5" y="266.7">0.0</text>
<text x="216.3" y="266.7">13.7</text>
<text x="238.8" y="266.7">0.0</text>
<text x="258.2" y="266.7">13.7</text>
<text x="281.2" y="266.7">0.0</text>
<text x="302.3" y="266.7">0.0</text>
<text x="323.5" y="266.7">0.0</text>
<text x="344.7" y="266.7">0.0</text>
<text x="365.8" y="266.7">0.0</text>
<text x="92.4" y="271.6">0.0</text>
<text x="113.6" y="271.6">0.0</text>
<text x="177.1" y="271.6">0.0</text>
<text x="196.5" y="271.6">0.0</text>
<text x="217.7" y="271.6">0.0</text>
<text x="238.8" y="271.6">0.0</text>
<text x="260" y="271.6">0.0</text>
<text x="281.2" y="271.6">0.0</text>
<text x="302.3" y="271.6">0.0</text>
<text x="323.5" y="271.6">0.0</text>
<text x="344.7" y="271.6">0.0</text>
<text x="365.8" y="271.6">0.0</text>
<text x="92.4" y="276.6">0.0</text>
<text x="92.4" y="281.2">0.0</text>
<text x="113.6" y="276.6">0.0</text>
<text x="113.6" y="281.2">0.0</text>
<text x="132.6" y="281.2">23.3</text>
<text x="155.9" y="276.6">0.0</text>
<text x="155.9" y="281.2">0.0</text>
<text x="175" y="281.2">23.3</text>
<text x="196.5" y="276.6">0.0</text>
<text x="196.5" y="281.2">0.0</text>
<text x="217.7" y="276.6">0.0</text>
<text x="217.7" y="281.2">0.0</text>
<text x="238.8" y="276.6">0.0</text>
<text x="238.8" y="281.2">0.0</text>
<text x="260" y="276.6">0.0</text>
<text x="260" y="281.2">0.0</text>
<text x="281.2" y="276.6">0.0</text>
<text x="281.2" y="281.2">0.0</text>
<text x="302.3" y="276.6">0.0</text>
<text x="302.3" y="281.2">0.0</text>
<text x="323.5" y="276.6">0.0</text>
<text x="323.5" y="281.2">0.0</text>
<text x="344.7" y="276.6">0.0</text>
<text x="344.7" y="281.2">0.0</text>
<text x="365.8" y="276.6">0.0</text>
<text x="365.8" y="281.2">0.0</text>
<text x="92.4" y="286.1">0.0</text>
<text x="113.6" y="286.1">0.0</text>
<text x="133" y="286.1">23.9</text>
<text x="155.9" y="286.1">0.0</text>
<text x="175" y="286.1">23.9</text>
<text x="196.5" y="286.1">0.0</text>
<text x="217.7" y="286.1">0.0</text>
<text x="238.8" y="286.1">0.0</text>
<text x="260" y="286.1">0.0</text>
<text x="281.2" y="286.1">0.0</text>
<text x="302.3" y="286.1">0.0</text>
<text x="323.5" y="286.1">0.0</text>
<text x="344.7" y="286.1">0.0</text>
<text x="365.8" y="286.1">0.0</text>
</g>
<g font-size="4">
<text x="114.2" y="20.3">R-101</text>
<text x="148.4" y="20.3">V-101</text>
<text x="181.3" y="20.3">R-102</text>
<text x="217.7" y="20.3">V-102</text>
<text x="250.6" y="20.3">R-103</text>
<text x="283.8" y="20.3">V-103</text>
<text x="316.7" y="20.3">V-104</text>
<text x="114.2" y="25.1">Dissolution</text>
<text x="114.2" y="29.9">Reactor</text>
<text x="148" y="29.9">Separator</text>
<text x="148.2" y="25.1">Gas-Solid</text>
<text x="181.1" y="29.9">Reactor</text>
<text x="181.3" y="25.1">Precipitation</text>
<text x="217.1" y="29.9">Separator</text>
<text x="217.7" y="25.1">Precipitate</text>
<text x="250.2" y="29.9">Cell</text>
<text x="250.4" y="25.1">Electrolysis</text>
<text x="284" y="25.1">Cathode</text>
<text x="284.2" y="29.9">Separator</text>
<text x="316.2" y="29.9">Separator</text>
<text x="316.6" y="25.1">Anode</text>
<text x="130.7" y="57.6">4</text>
<text x="245.2" y="58.3">8</text>
<text x="295.4" y="58.8">10</text>
<text x="385.6" y="55.4">13</text>
<text x="19.1" y="76.6">1</text>
<text x="150.1" y="83.2">6</text>
<text x="92.7" y="89.5">3</text>
<text x="348.1" y="90.4">11</text>
<text x="19.4" y="100.5">2</text>
<text x="125.4" y="144">5</text>
<text x="245.2" y="149.6">9</text>
<text x="342.3" y="146.7">12</text>
<text x="385.8" y="146.9">14</text>
<text x="182.4" y="156.2">7</text>
<text x="127.5" y="164.4">Figure 1: Process Flow Diagram for the Hydrometallurgical Recycling of NCM Cathode Material</text>
</g>
<g font-size="3.4">
<text x="219.3" y="231.6">7.6</text>
<text x="238.8" y="241.2">51.1</text>
<text x="157.6" y="270.4">9.1</text>
</g>
<g font-size="3.2">
<text x="394.5" y="45.2">H₂SO</text>
<text x="394.6" y="49.1">(recycled)</text>
<text x="5.2" y="69.7">NCM cathode material</text>
<text x="141.1" y="78.1">LiOH</text>
<text x="4.9" y="94.8">Acid</text>
<text x="349.3" y="137.9">LiOH</text>
<text x="349.4" y="141.8">(recycled)</text>
</g>
<g font-size="2.7">
<text x="138" y="49">O₂ + &lt;1% residual NCM</text>
<text x="138" y="52.2">cathode material</text>
<text x="253.3" y="138.5">Ni/Co/Mn</text>
<text x="253.3" y="141.7">hydroxide</text>
<text x="393.7" y="138.1">Li₂SO</text>
<text x="393.8" y="141.3">(purge)</text>
<text x="253.3" y="144.9">precursor</text>
</g>
<g font-size="2.6">
<text x="40.2" y="231.6">H2SO4</text>
<text x="40.2" y="236.4">H2O2</text>
<text x="40.2" y="241.2">H2O</text>
<text x="40.3" y="251.2">Li2SO4</text>
<text x="40.2" y="255.5">Ni(OH)2</text>
<text x="40.3" y="260.3">Co(OH)2</text>
<text x="40.3" y="265.1">Mn(OH)2</text>
<text x="40.2" y="275.2">NiSO4</text>
<text x="40.3" y="270.4">O2</text>
<text x="40.3" y="280">MnSO4</text>
<text x="40.3" y="284.8">COSO4</text>
</g>
<text font-size="2.2" x="402.8" y="46">4</text>
<text font-size="1.9" x="401" y="138.7">4</text>
</svg>
